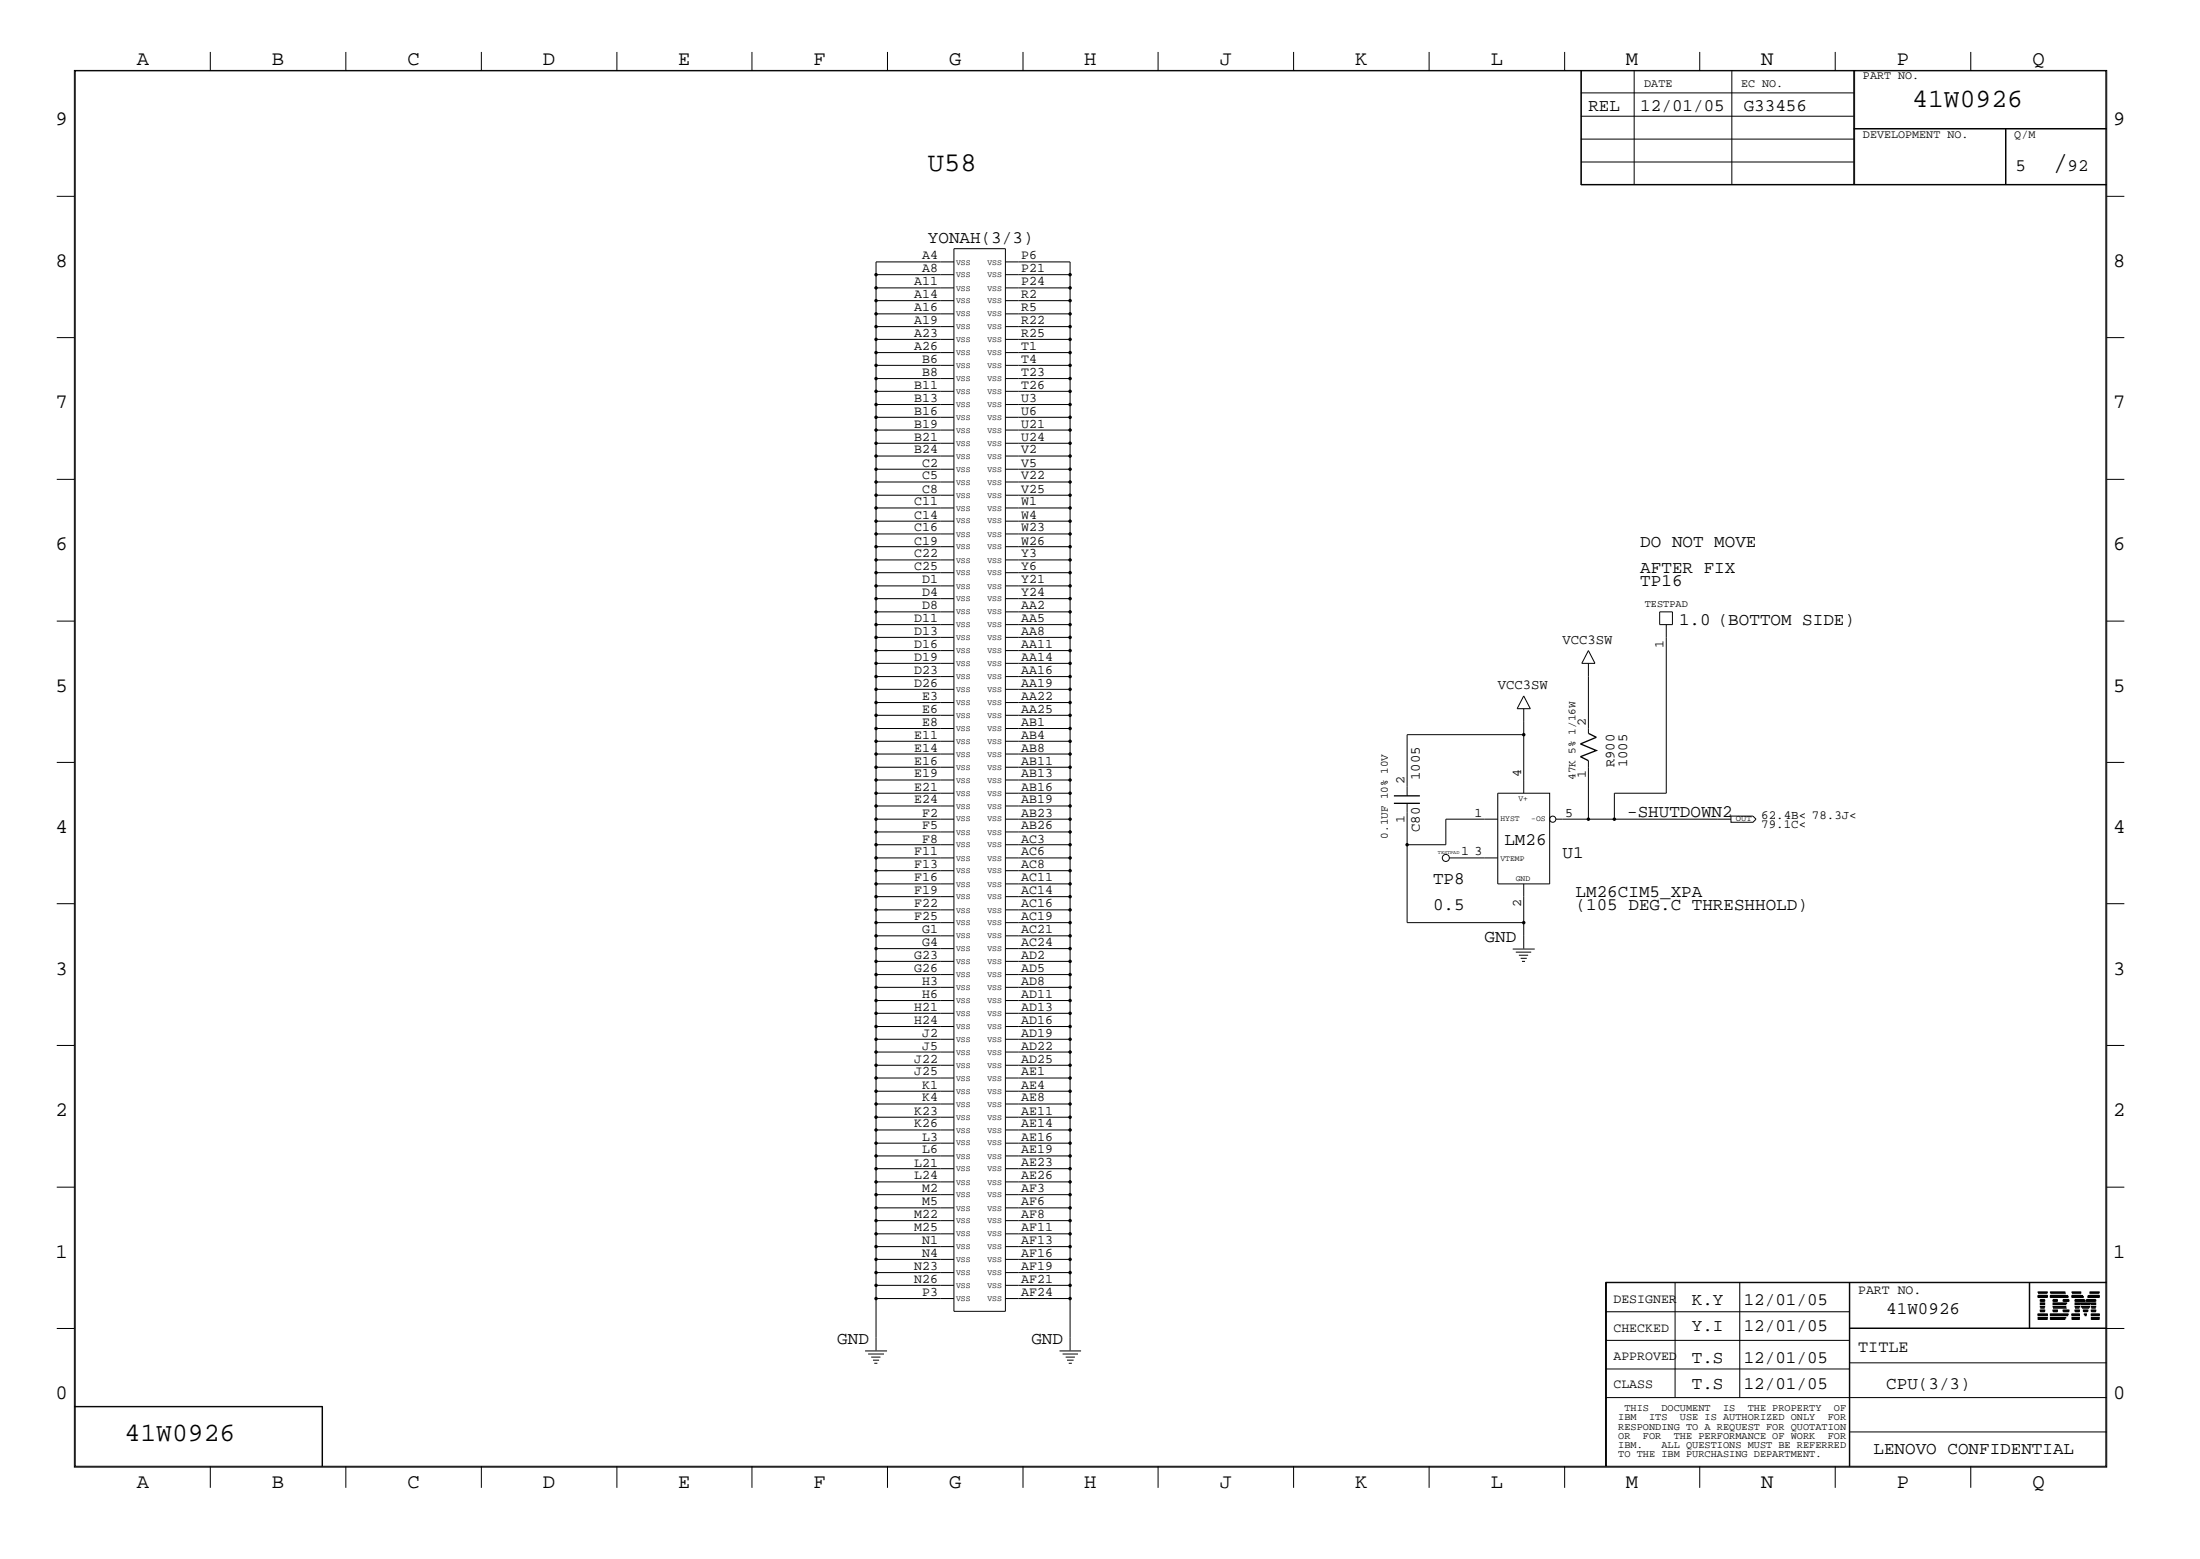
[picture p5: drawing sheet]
<svg xmlns="http://www.w3.org/2000/svg" width="423mm" height="300mm" viewBox="0 0 423 300" stroke-linecap="round" stroke-linejoin="round" font-family="sans-serif">
<g fill="none" stroke="#000" stroke-width=".19">
<path d="M14.3 13.5h391.1v268.7h-391.1zM14.5 13.6h390.7v268.4h-390.7zM40.5 10v3.5M66.5 10v3.5M92.6 10v3.5M118.7 10v3.5M144.7 10v3.5M170.8 10v3.5M196.9 10v3.5M222.8 10v3.5M248.9 10v3.5M275 10v3.5"/>
<path d="M301.1 10v3.5M304.2 13.5v22.1h101.2M304.2 17.9h52.5M304.3 13.5v22.1M314.5 13.5v22.1M327.1 10v3.5M333.2 13.5v22.1M353.1 10v3.5M356.7 13.5v22.1M356.9 13.5v22.1M379.2 10v3.5M10.9 37.8h3.4"/>
<path d="M304.2 35.5h101.2M304.2 26.8h52.5M304.2 22.4h52.5M304.3 31.2h52.4M356.7 24.8h48.7M356.7 24.7h48.7M385.9 24.8v10.8M386 24.8v10.8M405.4 37.8h3.4M168.6 57.8h15M168.6 55.4h15M168.6 52.8h15"/>
<path d="M183.6 47.8h9.9v204.4h-9.9zM183.6 50.4h-15v209.4M193.5 57.8h12.4M193.5 55.4h12.4M193.5 52.8h12.4M193.5 50.4h12.4v209.4M10.9 64.9h3.4M168.6 77.8h15M168.6 75.3h15M168.6 72.8h15M168.6 70.3h15M168.6 67.8h15"/>
<path d="M168.6 65.3h15M168.6 62.8h15M168.6 60.4h15M193.5 77.8h12.4M193.5 75.3h12.4M193.5 72.8h12.4M193.5 70.3h12.4M193.5 67.8h12.4M193.5 65.3h12.4M193.5 62.8h12.4M193.5 60.4h12.4M405.4 64.9h3.4"/>
<path d="M10.9 92.2h3.4M168.6 97.7h15M168.6 95.3h15M168.6 92.7h15M168.6 90.3h15M168.6 87.7h15M168.6 85.3h15M168.6 82.7h15M168.6 80.3h15M193.5 97.7h12.4M193.5 95.3h12.4M193.5 92.7h12.4"/>
<path d="M193.5 90.3h12.4M193.5 87.7h12.4M193.5 85.3h12.4M193.5 82.7h12.4M193.5 80.3h12.4M405.4 92.2h3.4M10.9 119.5h3.4M168.6 117.7h15M168.6 115.1h15M168.6 112.7h15M168.6 110.2h15M168.6 107.7h15"/>
<path d="M168.6 105.2h15M168.6 102.7h15M168.6 100.2h15M193.5 117.7h12.4M193.5 115.1h12.4M193.5 112.7h12.4M193.5 110.2h12.4M193.5 107.7h12.4M193.5 105.2h12.4M193.5 102.7h12.4M193.5 100.2h12.4M319.4 117.7h2.4v2.4h-2.4z"/>
<path d="M405.4 119.5h3.4M168.6 127.6h15M168.6 120.1h15M168.6 137.6h15M168.6 135.1h15M168.6 132.6h15M168.6 130.1h15M168.6 125.1h15M168.6 122.6h15M193.5 127.6h12.4M193.5 120.1h12.4M193.5 137.6h12.4"/>
<path d="M193.5 135.1h12.4M193.5 132.6h12.4M193.5 130.1h12.4M193.5 125.1h12.4M193.5 122.6h12.4M293.2 136.3v5h-22.4v11.8M293.2 133.9l1.3 2.4h-2.6zM305.6 125.1l1.3 2.5h-2.5zM305.6 127.6v13.5M320.6 120.1v32.5h-10v5h22.5M10.9 146.6h3.4M168.6 157.6h15"/>
<path d="M168.6 155h15M168.6 152.6h15M168.6 150h15M168.6 147.6h15M168.6 145h15M168.6 142.6h15M168.6 140.1h15M193.5 157.6h12.4M193.5 155h12.4M193.5 152.6h12.4M193.5 150h12.4M193.5 147.6h12.4"/>
<path d="M193.5 145h12.4M193.5 142.6h12.4M193.5 140.1h12.4M270.8 154.5v8h7.4v-4.9h10M288.2 152.6h10v17.4h-10zM293.2 141.3v11.3M299.4 157.6h6.2M305.6 146.3v11.3h5M333.1 157h4.2l.6 .6-.6 .6h-4.2zM405.4 146.6h3.4M10.9 173.8h3.4M168.6 170h15"/>
<path d="M168.6 165h15M168.6 177.5h15M168.6 175h15M168.6 172.5h15M168.6 167.5h15M168.6 162.5h15M168.6 160h15M193.5 170h12.4M193.5 165h12.4M193.5 177.5h12.4M193.5 175h12.4M193.5 172.5h12.4"/>
<path d="M193.5 167.5h12.4M193.5 162.5h12.4M193.5 160h12.4M270.8 162.5v15h22.4M278.9 165h9.3M293.2 170v12.5M405.4 173.8h3.4M168.6 184.9h15M168.6 199.9h15M168.6 197.4h15M168.6 194.9h15M168.6 192.4h15"/>
<path d="M168.6 189.9h15M168.6 187.5h15M168.6 182.5h15M168.6 180h15M193.5 184.9h12.4M193.5 199.9h12.4M193.5 197.4h12.4M193.5 194.9h12.4M193.5 192.4h12.4M193.5 189.9h12.4M193.5 187.5h12.4M193.5 182.5h12.4"/>
<path d="M193.5 180h12.4M291.1 182.5h4.2M291.7 183.1h2.9M292.3 183.7h1.7M292.6 184.3h1.2M292.9 184.9h.6M10.9 201.1h3.4M168.6 219.9h15M168.6 217.3h15M168.6 214.9h15M168.6 212.3h15M168.6 209.9h15"/>
<path d="M168.6 207.3h15M168.6 204.9h15M168.6 202.4h15M193.5 219.9h12.4M193.5 217.3h12.4M193.5 214.9h12.4M193.5 212.3h12.4M193.5 209.9h12.4M193.5 207.3h12.4M193.5 204.9h12.4M193.5 202.4h12.4M405.4 201.1h3.4"/>
<path d="M10.9 228.3h3.4M168.6 239.8h15M168.6 237.3h15M168.6 234.8h15M168.6 232.3h15M168.6 229.8h15M168.6 227.3h15M168.6 224.8h15M168.6 222.3h15M193.5 239.8h12.4M193.5 237.3h12.4M193.5 234.8h12.4"/>
<path d="M193.5 232.3h12.4M193.5 229.8h12.4M193.5 227.3h12.4M193.5 224.8h12.4M193.5 222.3h12.4M405.4 228.3h3.4M10.9 255.5h3.4M166.5 259.8h4.2M168.6 249.8h15M168.6 247.2h15M168.6 244.8h15M168.6 242.2h15"/>
<path d="M193.5 249.8h12.4M193.5 247.2h12.4M193.5 244.8h12.4M193.5 242.2h12.4M203.9 259.8h4.1M308.9 246.7h96.5M308.9 257.8h47M308.9 252.3h47M309.1 246.6v35.4M322.3 246.6v22.2M334.8 246.6v22.2M355.9 246.6v35.4"/>
<path d="M355.9 255.4h49.5M355.9 255.5h52.9M390.5 246.6v8.9M390.6 246.6v8.9M392.2 253.7h1.8zM392.2 253.6h1.8zM392.2 253.4l1.8 .1zM392.2 253l1.8 .1zM392.2 252.8l1.8 .1zM392.2 252.7l1.8 .1zM392.2 249.4l1.8 .1zM392.2 249.3l1.8 .1z"/>
<path d="M392.2 249.2l1.8 .1zM392.2 248.8h1.8zM392.2 248.7h1.8zM392.2 248.5l1.8 .1zM392.6 252.3h.8zM392.6 252.1l.8 .1zM392.6 252l.8 .1zM392.6 251.6h.8zM392.6 251.5h.8zM392.6 251.3l.8 .1zM392.6 250.9l.8 .1zM392.6 250.8h.8z"/>
<path d="M392.6 250.6l.8 .1zM392.6 250.2l.8 .1zM392.6 250l.8 .1zM392.6 249.9h.8zM394.5 253.7h2.8zM394.5 253.6h2.9zM394.5 253.4l3 .1zM394.5 248.8h3zM394.5 248.7h2.9zM394.5 248.5l2.8 .1zM394.5 253l3.3 .1zM394.5 252.8l3.4 .1z"/>
<path d="M394.5 252.7l3.4 .1zM394.5 249.4l3.4 .1zM394.5 249.3l3.4 .1zM394.5 249.2l3.3 .1zM395.1 251.6h2.6zM395.1 251.5h2.5zM395.1 251.3l2.4 .1zM395.1 250.9l2.4 .1zM395.1 250.8h2.5zM395.1 250.6l2.6 .1zM395.1 252.3h.8zM395.1 252.1l.8 .1z"/>
<path d="M395.1 252l.8 .1zM395.1 250.2l.8 .1zM395.1 250l.8 .1zM395.1 249.9h.8zM397 252.3h1.1zM397 252.1l1.1 .1zM397 252l1.1 .1zM397 250.2l1.1 .1zM397 250l1.1 .1zM397 249.9h1.1zM398.7 253.7h1.4zM398.7 253.6h1.4z"/>
<path d="M398.7 253.4l1.4 .1zM398.7 253l1.4 .1zM398.7 252.8l1.4 .1zM398.7 252.7l1.4 .1zM398.7 249.4l2.2 .1zM398.7 249.3l2.1 .1zM398.7 249.2l2 .1zM398.7 248.8h1.8zM398.7 248.7h1.8zM398.7 248.5l1.7 .1zM399.3 252.3h.8zM399.3 252.1l.8 .1z"/>
<path d="M399.3 252l.8 .1zM399.3 251.6h.8zM399.3 251.5h.8zM399.3 251.3l.8 .1zM399.3 250.9l.8 .1zM399.3 250.8h.8zM399.3 250.6l.8 .1zM399.3 250.2l1.9 .1zM399.3 250l1.9 .1zM399.3 249.9h1.8zM400.3 250.6l2 .1zM400.4 250.9l1.8 .1z"/>
<path d="M400.4 250.8h1.8zM400.5 251.3l1.6 .1zM400.6 251.5h1.5zM400.6 251.6h1.4zM400.9 252.1l.8 .1zM400.9 252l.8 .1zM401 252.3h.7zM401.1 252.7l.4 .1zM401.2 252.8l.3 .1zM401.2 253l.2 .1zM401.4 250.2l1.9 .1zM401.5 250l1.8 .1z"/>
<path d="M401.5 249.9h1.8zM401.7 249.4l2.2 .1zM401.8 249.3l2.1 .1zM401.8 249.2l2.1 .1zM402.1 248.8h1.8zM402.1 248.7h1.8zM402.2 248.5l1.7 .1zM402.4 253.7h1.5zM402.4 253.6h1.5zM402.4 253.4l1.5 .1zM402.4 253l1.5 .1zM402.4 252.8l1.5 .1z"/>
<path d="M402.4 252.7l1.5 .1zM402.4 252.3h.9zM402.4 252.1l.9 .1zM402.4 252l.9 .1zM402.4 251.6h.9zM402.4 251.5h.9zM402.4 251.3l.9 .1zM402.4 250.9l.9 .1zM402.4 250.8h.9zM402.4 250.6l.9 .1zM405.4 246.6h-96.5v35.4M14.3 270.5h47.8v11.5"/>
<path d="M14.3 270.6h47.8M62 270.5v11.5M167 260.4h3.1M167.6 261h1.8M168 261.6h1.2M168.2 262.2h.6M204.5 260.4h2.9M205.1 261h1.7M205.3 261.6h1.3M205.7 262.2h.5M308.9 268.8h96.5M308.9 263.3h47"/>
<path d="M355.9 275.4h49.5M355.9 262.1h49.5M40.5 282v4.2M66.5 282v4.2M92.6 282v4.2M118.7 282v4.2M144.7 282v4.2M170.8 282v4.2M196.9 282v4.2M222.8 282v4.2M248.9 282v4.2M275 282v4.2"/>
<path d="M301.1 282v4.2M327.1 282v4.2M353.1 282v4.2M379.2 282v4.2"/>
<circle cx="298.8" cy="157.6" r=".59"/>
<circle cx="278.2" cy="165" r=".68"/>
</g>
<path d="M268.2 154.5h5M268.2 153.1h5M305.6 141.1l1.6 .7-3.1 1.3 3.1 1.3-3.1 1.1 1.5 .8" fill="none" stroke="#000" stroke-width=".25"/>
<g fill="#000">
<circle cx="168.6" cy="57.8" r=".34"/>
<circle cx="168.6" cy="55.4" r=".34"/>
<circle cx="168.6" cy="52.8" r=".34"/>
<circle cx="205.9" cy="55.4" r=".34"/>
<circle cx="205.9" cy="52.8" r=".34"/>
<circle cx="205.9" cy="57.8" r=".34"/>
<circle cx="168.6" cy="67.8" r=".34"/>
<circle cx="168.6" cy="62.8" r=".34"/>
<circle cx="168.6" cy="72.8" r=".34"/>
<circle cx="168.6" cy="65.3" r=".34"/>
<circle cx="168.6" cy="60.4" r=".34"/>
<circle cx="168.6" cy="77.8" r=".34"/>
<circle cx="168.6" cy="75.3" r=".34"/>
<circle cx="168.6" cy="70.3" r=".34"/>
<circle cx="205.9" cy="70.3" r=".34"/>
<circle cx="205.9" cy="67.8" r=".34"/>
<circle cx="205.9" cy="72.8" r=".34"/>
<circle cx="205.9" cy="62.8" r=".34"/>
<circle cx="205.9" cy="60.4" r=".34"/>
<circle cx="205.9" cy="65.3" r=".34"/>
<circle cx="205.9" cy="77.8" r=".34"/>
<circle cx="205.9" cy="75.3" r=".34"/>
<circle cx="168.6" cy="97.7" r=".34"/>
<circle cx="168.6" cy="87.7" r=".34"/>
<circle cx="168.6" cy="85.3" r=".34"/>
<circle cx="168.6" cy="95.2" r=".34"/>
<circle cx="168.6" cy="82.7" r=".34"/>
<circle cx="168.6" cy="92.7" r=".34"/>
<circle cx="168.6" cy="80.3" r=".34"/>
<circle cx="168.6" cy="90.3" r=".34"/>
<circle cx="205.9" cy="92.7" r=".34"/>
<circle cx="205.9" cy="85.3" r=".34"/>
<circle cx="205.9" cy="87.7" r=".34"/>
<circle cx="205.9" cy="95.2" r=".34"/>
<circle cx="205.9" cy="80.3" r=".34"/>
<circle cx="205.9" cy="97.7" r=".34"/>
<circle cx="205.9" cy="90.3" r=".34"/>
<circle cx="205.9" cy="82.7" r=".34"/>
<circle cx="168.6" cy="105.2" r=".34"/>
<circle cx="168.6" cy="115.1" r=".34"/>
<circle cx="168.6" cy="107.7" r=".34"/>
<circle cx="168.6" cy="100.2" r=".34"/>
<circle cx="168.6" cy="112.7" r=".34"/>
<circle cx="168.6" cy="110.2" r=".34"/>
<circle cx="168.6" cy="117.7" r=".34"/>
<circle cx="168.6" cy="102.7" r=".34"/>
<circle cx="205.9" cy="112.7" r=".34"/>
<circle cx="205.9" cy="117.7" r=".34"/>
<circle cx="205.9" cy="102.7" r=".34"/>
<circle cx="205.9" cy="107.7" r=".34"/>
<circle cx="205.9" cy="115.1" r=".34"/>
<circle cx="205.9" cy="100.2" r=".34"/>
<circle cx="205.9" cy="110.2" r=".34"/>
<circle cx="205.9" cy="105.2" r=".34"/>
<circle cx="168.6" cy="137.6" r=".34"/>
<circle cx="168.6" cy="120.1" r=".34"/>
<circle cx="168.6" cy="135.1" r=".34"/>
<circle cx="168.6" cy="132.6" r=".34"/>
<circle cx="168.6" cy="130.1" r=".34"/>
<circle cx="168.6" cy="125.1" r=".34"/>
<circle cx="168.6" cy="127.6" r=".34"/>
<circle cx="168.6" cy="122.6" r=".34"/>
<circle cx="205.9" cy="127.6" r=".34"/>
<circle cx="205.9" cy="125.1" r=".34"/>
<circle cx="205.9" cy="122.6" r=".34"/>
<circle cx="205.9" cy="135.1" r=".34"/>
<circle cx="205.9" cy="137.6" r=".34"/>
<circle cx="205.9" cy="132.6" r=".34"/>
<circle cx="205.9" cy="130.1" r=".34"/>
<circle cx="205.9" cy="120.1" r=".34"/>
<circle cx="168.6" cy="140.1" r=".34"/>
<circle cx="168.6" cy="147.6" r=".34"/>
<circle cx="168.6" cy="157.6" r=".34"/>
<circle cx="168.6" cy="152.6" r=".34"/>
<circle cx="168.6" cy="150" r=".34"/>
<circle cx="168.6" cy="142.6" r=".34"/>
<circle cx="168.6" cy="155" r=".34"/>
<circle cx="168.6" cy="145" r=".34"/>
<circle cx="205.9" cy="157.6" r=".34"/>
<circle cx="205.9" cy="150" r=".34"/>
<circle cx="205.9" cy="140.1" r=".34"/>
<circle cx="205.9" cy="147.6" r=".34"/>
<circle cx="205.9" cy="142.6" r=".34"/>
<circle cx="205.9" cy="155" r=".34"/>
<circle cx="205.9" cy="145" r=".34"/>
<circle cx="205.9" cy="152.6" r=".34"/>
<circle cx="293.2" cy="141.3" r=".34"/>
<circle cx="305.6" cy="157.6" r=".34"/>
<circle cx="310.6" cy="157.6" r=".34"/>
<circle cx="168.6" cy="167.5" r=".34"/>
<circle cx="168.6" cy="175" r=".34"/>
<circle cx="168.6" cy="170" r=".34"/>
<circle cx="168.6" cy="172.5" r=".34"/>
<circle cx="168.6" cy="165" r=".34"/>
<circle cx="168.6" cy="160" r=".34"/>
<circle cx="168.6" cy="162.5" r=".34"/>
<circle cx="168.6" cy="177.5" r=".34"/>
<circle cx="205.9" cy="160" r=".34"/>
<circle cx="205.9" cy="170" r=".34"/>
<circle cx="205.9" cy="167.5" r=".34"/>
<circle cx="205.9" cy="177.5" r=".34"/>
<circle cx="205.9" cy="172.5" r=".34"/>
<circle cx="205.9" cy="165" r=".34"/>
<circle cx="205.9" cy="175" r=".34"/>
<circle cx="205.9" cy="162.5" r=".34"/>
<circle cx="270.8" cy="162.5" r=".34"/>
<circle cx="293.2" cy="177.5" r=".34"/>
<circle cx="168.6" cy="192.4" r=".34"/>
<circle cx="168.6" cy="187.5" r=".34"/>
<circle cx="168.6" cy="197.4" r=".34"/>
<circle cx="168.6" cy="194.9" r=".34"/>
<circle cx="168.6" cy="184.9" r=".34"/>
<circle cx="168.6" cy="182.5" r=".34"/>
<circle cx="168.6" cy="180" r=".34"/>
<circle cx="168.6" cy="189.9" r=".34"/>
<circle cx="168.6" cy="199.9" r=".34"/>
<circle cx="205.9" cy="199.9" r=".34"/>
<circle cx="205.9" cy="194.9" r=".34"/>
<circle cx="205.9" cy="197.4" r=".34"/>
<circle cx="205.9" cy="187.5" r=".34"/>
<circle cx="205.9" cy="184.9" r=".34"/>
<circle cx="205.9" cy="189.9" r=".34"/>
<circle cx="205.9" cy="192.4" r=".34"/>
<circle cx="205.9" cy="182.5" r=".34"/>
<circle cx="205.9" cy="180" r=".34"/>
<circle cx="168.6" cy="204.9" r=".34"/>
<circle cx="168.6" cy="202.4" r=".34"/>
<circle cx="168.6" cy="217.3" r=".34"/>
<circle cx="168.6" cy="214.9" r=".34"/>
<circle cx="168.6" cy="219.9" r=".34"/>
<circle cx="168.6" cy="209.9" r=".34"/>
<circle cx="168.6" cy="207.3" r=".34"/>
<circle cx="168.6" cy="212.3" r=".34"/>
<circle cx="205.9" cy="219.9" r=".34"/>
<circle cx="205.9" cy="212.3" r=".34"/>
<circle cx="205.9" cy="202.4" r=".34"/>
<circle cx="205.9" cy="204.9" r=".34"/>
<circle cx="205.9" cy="217.3" r=".34"/>
<circle cx="205.9" cy="209.9" r=".34"/>
<circle cx="205.9" cy="214.9" r=".34"/>
<circle cx="205.9" cy="207.3" r=".34"/>
<circle cx="168.6" cy="229.8" r=".34"/>
<circle cx="168.6" cy="234.8" r=".34"/>
<circle cx="168.6" cy="227.3" r=".34"/>
<circle cx="168.6" cy="222.3" r=".34"/>
<circle cx="168.6" cy="237.3" r=".34"/>
<circle cx="168.6" cy="232.3" r=".34"/>
<circle cx="168.6" cy="224.8" r=".34"/>
<circle cx="168.6" cy="239.8" r=".34"/>
<circle cx="205.9" cy="222.3" r=".34"/>
<circle cx="205.9" cy="229.8" r=".34"/>
<circle cx="205.9" cy="239.8" r=".34"/>
<circle cx="205.9" cy="234.8" r=".34"/>
<circle cx="205.9" cy="237.3" r=".34"/>
<circle cx="205.9" cy="227.3" r=".34"/>
<circle cx="205.9" cy="224.8" r=".34"/>
<circle cx="205.9" cy="232.3" r=".34"/>
<circle cx="168.6" cy="249.8" r=".34"/>
<circle cx="168.6" cy="244.8" r=".34"/>
<circle cx="168.6" cy="242.2" r=".34"/>
<circle cx="168.6" cy="247.2" r=".34"/>
<circle cx="205.9" cy="247.2" r=".34"/>
<circle cx="205.9" cy="242.2" r=".34"/>
<circle cx="205.9" cy="249.8" r=".34"/>
<circle cx="205.9" cy="244.8" r=".34"/>
</g>
<g font-size="5.2">
<text x="178.6" y="32.9">U58</text>
<text x="395" y="32.9">/</text>
</g>
<g font-size="5.1">
<text x="368" y="20.5">41W0926</text>
<text x="24" y="277.2">41W0926</text>
</g>
<g font-size="4">
<text x="26.3" y="12.5">A</text>
<text x="52.3" y="12.5">B</text>
<text x="78.4" y="12.5">C</text>
<text x="104.5" y="12.5">D</text>
<text x="130.5" y="12.5">E</text>
<text x="156.5" y="12.5">F</text>
<text x="182.6" y="12.5">G</text>
<text x="208.6" y="12.5">H</text>
<text x="234.7" y="12.5">J</text>
<text x="260.8" y="12.5">K</text>
<text x="286.9" y="12.5">L</text>
<text x="312.8" y="12.5">M</text>
<text x="338.9" y="12.5">N</text>
<text x="365" y="12.5">P</text>
<text x="391.1" y="12.5">Q</text>
<text x="10.7" y="24.1">9</text>
<text x="406.7" y="24.1">9</text>
<text x="10.7" y="51.4">8</text>
<text x="406.7" y="51.4">8</text>
<text x="10.7" y="78.6">7</text>
<text x="406.7" y="78.6">7</text>
<text x="10.7" y="105.8">6</text>
<text x="406.7" y="105.8">6</text>
<text x="10.7" y="133.1">5</text>
<text x="406.7" y="133.1">5</text>
<text x="10.7" y="160.2">4</text>
<text x="406.7" y="160.2">4</text>
<text x="10.7" y="187.5">3</text>
<text x="406.7" y="187.5">3</text>
<text x="10.7" y="214.6">2</text>
<text x="406.7" y="214.6">2</text>
<text x="10.7" y="241.9">1</text>
<text x="406.7" y="241.9">1</text>
<text x="10.7" y="269.2">0</text>
<text x="406.7" y="269.2">0</text>
<text x="26.3" y="286.2">A</text>
<text x="52.3" y="286.2">B</text>
<text x="78.4" y="286.2">C</text>
<text x="104.5" y="286.2">D</text>
<text x="130.5" y="286.2">E</text>
<text x="156.5" y="286.2">F</text>
<text x="182.6" y="286.2">G</text>
<text x="208.6" y="286.2">H</text>
<text x="234.7" y="286.2">J</text>
<text x="260.8" y="286.2">K</text>
<text x="286.9" y="286.2">L</text>
<text x="312.8" y="286.2">M</text>
<text x="338.9" y="286.2">N</text>
<text x="365" y="286.2">P</text>
<text x="391.1" y="286.2">Q</text>
</g>
<g font-size="3.4">
<text x="305.6" y="21.4">REL</text>
<text x="315.6" y="21.4">12/01/05</text>
<text x="335.5" y="21.4">G33456</text>
<text x="387.9" y="32.9">5</text>
<text x="397.8" y="32.9">92</text>
<text x="178.6" y="46.7">YONAH(3/3)</text>
<text x="315.6" y="105.2">DO NOT MOVE</text>
<text x="315.6" y="110.2">AFTER FIX</text>
<text x="315.6" y="112.7">TP16</text>
<text x="323.1" y="120.1">1.0 (BOTTOM SIDE)</text>
<text x="313.1" y="157.1">-SHUTDOWN2</text>
<text x="289.5" y="162.5">LM26</text>
<text x="300.7" y="165">U1</text>
<text x="275.8" y="170">TP8</text>
<text x="303.2" y="172.5">LM26CIM5_XPA</text>
<text x="275.8" y="175">0.5</text>
<text x="303.2" y="175">(105 DEG.C THRESHHOLD)</text>
<text x="285.7" y="181.2">GND</text>
<text x="325.5" y="251">K.Y</text>
<text x="335.5" y="251">12/01/05</text>
<text x="325.5" y="255.9">Y.I</text>
<text x="335.5" y="255.9">12/01/05</text>
<text x="363" y="252.7">41W0926</text>
<text x="161.1" y="258.5">GND</text>
<text x="198.5" y="258.5">GND</text>
<text x="325.5" y="262.2">T.S</text>
<text x="335.5" y="262.2">12/01/05</text>
<text x="325.5" y="267.2">T.S</text>
<text x="335.5" y="267.2">12/01/05</text>
<text x="363" y="267.2">CPU(3/3)</text>
<text x="360.5" y="279.7">LENOVO CONFIDENTIAL</text>
</g>
<text font-size="3.2" x="357.5" y="260">TITLE</text>
<g font-size="2.7">
<text x="300.7" y="123.9">VCC3SW</text>
<text x="288.2" y="132.6">VCC3SW</text>
<text x="310.6" y="147.6" transform="rotate(-90 310.6 147.6)">R900</text>
<text x="313.1" y="147.6" transform="rotate(-90 313.1 147.6)">1005</text>
<text x="273.2" y="150" transform="rotate(-90 273.2 150)">1005</text>
<text x="273.2" y="160" transform="rotate(-90 273.2 160)">C80</text>
</g>
<g font-size="2.5">
<text x="177.5" y="49.9">A4</text>
<text x="177.5" y="52.3">A8</text>
<text x="196.5" y="49.9">P6</text>
<text x="196.5" y="52.3">P21</text>
<text x="175.9" y="54.9">A11</text>
<text x="175.9" y="57.3">A14</text>
<text x="175.9" y="59.9">A16</text>
<text x="196.5" y="54.9">P24</text>
<text x="196.5" y="57.3">R2</text>
<text x="196.5" y="59.9">R5</text>
<text x="175.9" y="62.3">A19</text>
<text x="175.9" y="64.9">A23</text>
<text x="196.5" y="62.3">R22</text>
<text x="196.5" y="64.9">R25</text>
<text x="175.9" y="67.3">A26</text>
<text x="177.5" y="69.8">B6</text>
<text x="196.5" y="67.3">T1</text>
<text x="196.5" y="69.8">T4</text>
<text x="175.9" y="74.8">B11</text>
<text x="175.9" y="77.3">B13</text>
<text x="177.5" y="72.3">B8</text>
<text x="196.5" y="72.3">T23</text>
<text x="196.5" y="74.8">T26</text>
<text x="196.5" y="77.3">U3</text>
<text x="175.9" y="79.8">B16</text>
<text x="175.9" y="82.3">B19</text>
<text x="196.5" y="79.8">U6</text>
<text x="196.5" y="82.3">U21</text>
<text x="175.9" y="84.8">B21</text>
<text x="175.9" y="87.2">B24</text>
<text x="177.5" y="89.7">C2</text>
<text x="196.5" y="84.8">U24</text>
<text x="196.5" y="87.2">V2</text>
<text x="196.5" y="89.7">V5</text>
<text x="177.5" y="92.2">C5</text>
<text x="177.5" y="94.7">C8</text>
<text x="196.5" y="92.2">V22</text>
<text x="196.5" y="94.7">V25</text>
<text x="175.9" y="97.2">C11</text>
<text x="175.9" y="99.7">C14</text>
<text x="196.5" y="97.2">W1</text>
<text x="196.5" y="99.7">W4</text>
<text x="175.9" y="102.2">C16</text>
<text x="175.9" y="104.7">C19</text>
<text x="175.9" y="107.2">C22</text>
<text x="196.5" y="102.2">W23</text>
<text x="196.5" y="104.7">W26</text>
<text x="196.5" y="107.2">Y3</text>
<text x="175.9" y="109.6">C25</text>
<text x="177.5" y="112.2">D1</text>
<text x="196.5" y="109.6">Y6</text>
<text x="196.5" y="112.2">Y21</text>
<text x="175.9" y="119.6">D11</text>
<text x="177.5" y="114.6">D4</text>
<text x="177.5" y="117.2">D8</text>
<text x="196.5" y="114.6">Y24</text>
<text x="196.5" y="117.2">AA2</text>
<text x="196.5" y="119.6">AA5</text>
<text x="175.9" y="122.2">D13</text>
<text x="175.9" y="124.6">D16</text>
<text x="196.5" y="122.2">AA8</text>
<text x="196.5" y="124.6">AA11</text>
<text x="320.1" y="124.6" transform="rotate(-90 320.1 124.6)">1</text>
<text x="175.9" y="127.1">D19</text>
<text x="175.9" y="129.6">D23</text>
<text x="196.5" y="127.1">AA14</text>
<text x="196.5" y="129.6">AA16</text>
<text x="175.9" y="132.1">D26</text>
<text x="177.5" y="134.6">E3</text>
<text x="177.5" y="137.1">E6</text>
<text x="196.5" y="132.1">AA19</text>
<text x="196.5" y="134.6">AA22</text>
<text x="196.5" y="137.1">AA25</text>
<text x="175.9" y="142.1">E11</text>
<text x="177.5" y="139.6">E8</text>
<text x="196.5" y="139.6">AB1</text>
<text x="196.5" y="142.1">AB4</text>
<text x="305.1" y="139.6" transform="rotate(-90 305.1 139.6)">2</text>
<text x="175.9" y="144.6">E14</text>
<text x="175.9" y="147.1">E16</text>
<text x="175.9" y="149.5">E19</text>
<text x="196.5" y="144.6">AB8</text>
<text x="196.5" y="147.1">AB11</text>
<text x="196.5" y="149.5">AB13</text>
<text x="292.7" y="149.5" transform="rotate(-90 292.7 149.5)">4</text>
<text x="305.1" y="149.6" transform="rotate(-90 305.1 149.6)">1</text>
<text x="175.9" y="154.5">E24</text>
<text x="175.9" y="152.1">E21</text>
<text x="196.5" y="152.1">AB16</text>
<text x="196.5" y="154.5">AB19</text>
<text x="270.3" y="150.8" transform="rotate(-90 270.3 150.8)">2</text>
<text x="177.5" y="157.1">F2</text>
<text x="177.5" y="159.5">F5</text>
<text x="196.5" y="157.1">AB23</text>
<text x="196.5" y="159.5">AB26</text>
<text x="270.3" y="158.3" transform="rotate(-90 270.3 158.3)">1</text>
<text x="283.7" y="157.1">1</text>
<text x="301.2" y="157.1">5</text>
<text x="175.9" y="164.5">F11</text>
<text x="175.9" y="167">F13</text>
<text x="177.5" y="162.1">F8</text>
<text x="196.5" y="162.1">AC3</text>
<text x="196.5" y="164.5">AC6</text>
<text x="196.5" y="167">AC8</text>
<text x="281.2" y="164.5">1</text>
<text x="283.7" y="164.5">3</text>
<text x="175.9" y="169.5">F16</text>
<text x="175.9" y="172">F19</text>
<text x="196.5" y="169.5">AC11</text>
<text x="196.5" y="172">AC14</text>
<text x="175.9" y="174.5">F22</text>
<text x="175.9" y="177">F25</text>
<text x="177.5" y="179.5">G1</text>
<text x="196.5" y="174.5">AC16</text>
<text x="196.5" y="177">AC19</text>
<text x="196.5" y="179.5">AC21</text>
<text x="292.7" y="174.5" transform="rotate(-90 292.7 174.5)">2</text>
<text x="175.9" y="184.5">G23</text>
<text x="177.5" y="181.9">G4</text>
<text x="196.5" y="181.9">AC24</text>
<text x="196.5" y="184.5">AD2</text>
<text x="175.9" y="186.9">G26</text>
<text x="177.5" y="189.4">H3</text>
<text x="177.5" y="191.9">H6</text>
<text x="196.5" y="186.9">AD5</text>
<text x="196.5" y="189.4">AD8</text>
<text x="196.5" y="191.9">AD11</text>
<text x="175.9" y="194.4">H21</text>
<text x="175.9" y="196.9">H24</text>
<text x="196.5" y="194.4">AD13</text>
<text x="196.5" y="196.9">AD16</text>
<text x="177.5" y="199.4">J2</text>
<text x="177.5" y="201.9">J5</text>
<text x="196.5" y="199.4">AD19</text>
<text x="196.5" y="201.9">AD22</text>
<text x="175.9" y="204.4">J22</text>
<text x="175.9" y="206.8">J25</text>
<text x="177.5" y="209.4">K1</text>
<text x="196.5" y="204.4">AD25</text>
<text x="196.5" y="206.8">AE1</text>
<text x="196.5" y="209.4">AE4</text>
<text x="175.9" y="214.4">K23</text>
<text x="177.5" y="211.8">K4</text>
<text x="196.5" y="211.8">AE8</text>
<text x="196.5" y="214.4">AE11</text>
<text x="175.9" y="216.8">K26</text>
<text x="177.5" y="219.4">L3</text>
<text x="177.5" y="221.8">L6</text>
<text x="196.5" y="216.8">AE14</text>
<text x="196.5" y="219.4">AE16</text>
<text x="196.5" y="221.8">AE19</text>
<text x="175.9" y="224.4">L21</text>
<text x="175.9" y="226.8">L24</text>
<text x="196.5" y="224.4">AE23</text>
<text x="196.5" y="226.8">AE26</text>
<text x="177.5" y="229.3">M2</text>
<text x="177.5" y="231.8">M5</text>
<text x="196.5" y="229.3">AF3</text>
<text x="196.5" y="231.8">AF6</text>
<text x="175.9" y="234.3">M22</text>
<text x="175.9" y="236.8">M25</text>
<text x="177.5" y="239.3">N1</text>
<text x="196.5" y="234.3">AF8</text>
<text x="196.5" y="236.8">AF11</text>
<text x="196.5" y="239.3">AF13</text>
<text x="175.9" y="244.3">N23</text>
<text x="177.5" y="241.8">N4</text>
<text x="196.5" y="241.8">AF16</text>
<text x="196.5" y="244.3">AF19</text>
<text x="175.9" y="246.7">N26</text>
<text x="177.5" y="249.3">P3</text>
<text x="196.5" y="246.7">AF21</text>
<text x="196.5" y="249.3">AF24</text>
<text x="310.5" y="250.6">DESIGNER</text>
<text x="357.5" y="248.8">PART NO.</text>
<text x="310.5" y="256.1">CHECKED</text>
<text x="310.5" y="261.5">APPROVED</text>
<text x="310.5" y="267">CLASS</text>
</g>
<g font-size="2.4">
<text x="338.9" y="159.3">79.1C&lt;</text>
<text x="338.9" y="157.6">62.4B&lt; 78.3J&lt;</text>
</g>
<g font-size="2.3">
<text x="316.4" y="16.7">DATE</text>
<text x="335" y="16.7">EC NO.</text>
<text x="358.5" y="15.2">PART NO.</text>
<text x="358.5" y="26.6">DEVELOPMENT NO.</text>
<text x="387.6" y="26.6">Q/M</text>
</g>
<g font-size="2.1">
<text x="303.2" y="150" transform="rotate(-90 303.2 150)">47K 5% 1/16W</text>
<text x="267" y="161.3" transform="rotate(-90 267 161.3)">0.1UF 10% 10V</text>
</g>
<g font-size="2">
<text x="316.5" y="116.7">TESTPAD</text>
<text x="311.4" y="273.2">IBM</text>
<text x="311.4" y="275">RESPONDING TO A REQUEST FOR QUOTATION</text>
<text x="312.6" y="271.4">THIS</text>
<text x="317.3" y="273.2">ITS</text>
<text x="319.7" y="271.4">DOCUMENT</text>
<text x="323.3" y="273.2">USE IS AUTHORIZED ONLY</text>
<text x="331.6" y="271.4">IS</text>
<text x="336.3" y="271.4">THE PROPERTY</text>
<text x="351.7" y="273.2">FOR</text>
<text x="352.9" y="271.4">OF</text>
<text x="311.4" y="276.7">OR</text>
<text x="311.4" y="278.6">IBM.</text>
<text x="311.4" y="280.2">TO THE IBM PURCHASING DEPARTMENT.</text>
<text x="316.1" y="276.7">FOR</text>
<text x="319.7" y="278.6">ALL QUESTIONS MUST BE REFERRED</text>
<text x="322.1" y="276.7">THE PERFORMANCE OF WORK</text>
<text x="351.7" y="276.7">FOR</text>
</g>
<text font-size="1.7" x="334" y="158">OUT</text>
<g font-size="1.6">
<text x="184" y="53.3">VSS</text>
<text x="184" y="50.9">VSS</text>
<text x="190" y="53.3">VSS</text>
<text x="190" y="50.9">VSS</text>
<text x="184" y="58.3">VSS</text>
<text x="184" y="55.9">VSS</text>
<text x="190" y="58.3">VSS</text>
<text x="190" y="55.9">VSS</text>
<text x="184" y="65.8">VSS</text>
<text x="184" y="63.3">VSS</text>
<text x="184" y="60.8">VSS</text>
<text x="190" y="65.8">VSS</text>
<text x="190" y="63.3">VSS</text>
<text x="190" y="60.8">VSS</text>
<text x="184" y="70.8">VSS</text>
<text x="184" y="68.3">VSS</text>
<text x="190" y="70.8">VSS</text>
<text x="190" y="68.3">VSS</text>
<text x="184" y="75.8">VSS</text>
<text x="184" y="73.3">VSS</text>
<text x="190" y="75.8">VSS</text>
<text x="190" y="73.3">VSS</text>
<text x="184" y="83.2">VSS</text>
<text x="184" y="80.8">VSS</text>
<text x="184" y="78.2">VSS</text>
<text x="190" y="83.2">VSS</text>
<text x="190" y="80.8">VSS</text>
<text x="190" y="78.2">VSS</text>
<text x="184" y="88.2">VSS</text>
<text x="184" y="85.8">VSS</text>
<text x="190" y="88.2">VSS</text>
<text x="190" y="85.8">VSS</text>
<text x="184" y="95.8">VSS</text>
<text x="184" y="93.2">VSS</text>
<text x="184" y="90.8">VSS</text>
<text x="190" y="95.8">VSS</text>
<text x="190" y="93.2">VSS</text>
<text x="190" y="90.8">VSS</text>
<text x="184" y="100.7">VSS</text>
<text x="184" y="98.2">VSS</text>
<text x="190" y="100.7">VSS</text>
<text x="190" y="98.2">VSS</text>
<text x="184" y="105.7">VSS</text>
<text x="184" y="103.2">VSS</text>
<text x="190" y="105.7">VSS</text>
<text x="190" y="103.2">VSS</text>
<text x="184" y="113.2">VSS</text>
<text x="184" y="110.7">VSS</text>
<text x="184" y="108.2">VSS</text>
<text x="190" y="113.2">VSS</text>
<text x="190" y="110.7">VSS</text>
<text x="190" y="108.2">VSS</text>
<text x="184" y="118.1">VSS</text>
<text x="184" y="115.7">VSS</text>
<text x="190" y="118.1">VSS</text>
<text x="190" y="115.7">VSS</text>
<text x="184" y="125.6">VSS</text>
<text x="184" y="123.1">VSS</text>
<text x="184" y="120.6">VSS</text>
<text x="190" y="125.6">VSS</text>
<text x="190" y="123.1">VSS</text>
<text x="190" y="120.6">VSS</text>
<text x="184" y="130.6">VSS</text>
<text x="184" y="128.1">VSS</text>
<text x="190" y="130.6">VSS</text>
<text x="190" y="128.1">VSS</text>
<text x="184" y="135.6">VSS</text>
<text x="184" y="133.1">VSS</text>
<text x="190" y="135.6">VSS</text>
<text x="190" y="133.1">VSS</text>
<text x="184" y="143.1">VSS</text>
<text x="184" y="140.5">VSS</text>
<text x="184" y="138.1">VSS</text>
<text x="190" y="143.1">VSS</text>
<text x="190" y="140.5">VSS</text>
<text x="190" y="138.1">VSS</text>
<text x="184" y="148.1">VSS</text>
<text x="184" y="145.5">VSS</text>
<text x="190" y="148.1">VSS</text>
<text x="190" y="145.5">VSS</text>
<text x="184" y="155.5">VSS</text>
<text x="184" y="153.1">VSS</text>
<text x="184" y="150.5">VSS</text>
<text x="190" y="155.5">VSS</text>
<text x="190" y="153.1">VSS</text>
<text x="190" y="150.5">VSS</text>
<text x="292.2" y="154">V+</text>
<text x="184" y="160.5">VSS</text>
<text x="184" y="158">VSS</text>
<text x="190" y="160.5">VSS</text>
<text x="190" y="158">VSS</text>
<text x="288.7" y="158">HYST</text>
<text x="294.6" y="158">-OS</text>
<text x="184" y="168">VSS</text>
<text x="184" y="165.5">VSS</text>
<text x="184" y="163">VSS</text>
<text x="190" y="168">VSS</text>
<text x="190" y="165.5">VSS</text>
<text x="190" y="163">VSS</text>
<text x="288.7" y="165.5">VTEMP</text>
<text x="184" y="173">VSS</text>
<text x="184" y="170.5">VSS</text>
<text x="190" y="173">VSS</text>
<text x="190" y="170.5">VSS</text>
<text x="291.7" y="169.5">GND</text>
<text x="184" y="178">VSS</text>
<text x="184" y="175.5">VSS</text>
<text x="190" y="178">VSS</text>
<text x="190" y="175.5">VSS</text>
<text x="184" y="185.4">VSS</text>
<text x="184" y="183">VSS</text>
<text x="184" y="180.4">VSS</text>
<text x="190" y="185.4">VSS</text>
<text x="190" y="183">VSS</text>
<text x="190" y="180.4">VSS</text>
<text x="184" y="190.4">VSS</text>
<text x="184" y="188">VSS</text>
<text x="190" y="190.4">VSS</text>
<text x="190" y="188">VSS</text>
<text x="184" y="197.9">VSS</text>
<text x="184" y="195.4">VSS</text>
<text x="184" y="193">VSS</text>
<text x="190" y="197.9">VSS</text>
<text x="190" y="195.4">VSS</text>
<text x="190" y="193">VSS</text>
<text x="184" y="202.9">VSS</text>
<text x="184" y="200.4">VSS</text>
<text x="190" y="202.9">VSS</text>
<text x="190" y="200.4">VSS</text>
<text x="184" y="207.9">VSS</text>
<text x="184" y="205.4">VSS</text>
<text x="190" y="207.9">VSS</text>
<text x="190" y="205.4">VSS</text>
<text x="184" y="215.4">VSS</text>
<text x="184" y="212.9">VSS</text>
<text x="184" y="210.4">VSS</text>
<text x="190" y="215.4">VSS</text>
<text x="190" y="212.9">VSS</text>
<text x="190" y="210.4">VSS</text>
<text x="184" y="220.3">VSS</text>
<text x="184" y="217.8">VSS</text>
<text x="190" y="220.3">VSS</text>
<text x="190" y="217.8">VSS</text>
<text x="184" y="227.8">VSS</text>
<text x="184" y="225.3">VSS</text>
<text x="184" y="222.8">VSS</text>
<text x="190" y="227.8">VSS</text>
<text x="190" y="225.3">VSS</text>
<text x="190" y="222.8">VSS</text>
<text x="184" y="232.8">VSS</text>
<text x="184" y="230.3">VSS</text>
<text x="190" y="232.8">VSS</text>
<text x="190" y="230.3">VSS</text>
<text x="184" y="237.8">VSS</text>
<text x="184" y="235.3">VSS</text>
<text x="190" y="237.8">VSS</text>
<text x="190" y="235.3">VSS</text>
<text x="184" y="245.3">VSS</text>
<text x="184" y="242.7">VSS</text>
<text x="184" y="240.3">VSS</text>
<text x="190" y="245.3">VSS</text>
<text x="190" y="242.7">VSS</text>
<text x="190" y="240.3">VSS</text>
<text x="184" y="250.3">VSS</text>
<text x="184" y="247.7">VSS</text>
<text x="190" y="250.3">VSS</text>
<text x="190" y="247.7">VSS</text>
</g>
<text font-size="1" x="276.7" y="164.3">TESTPAD</text>
</svg>
